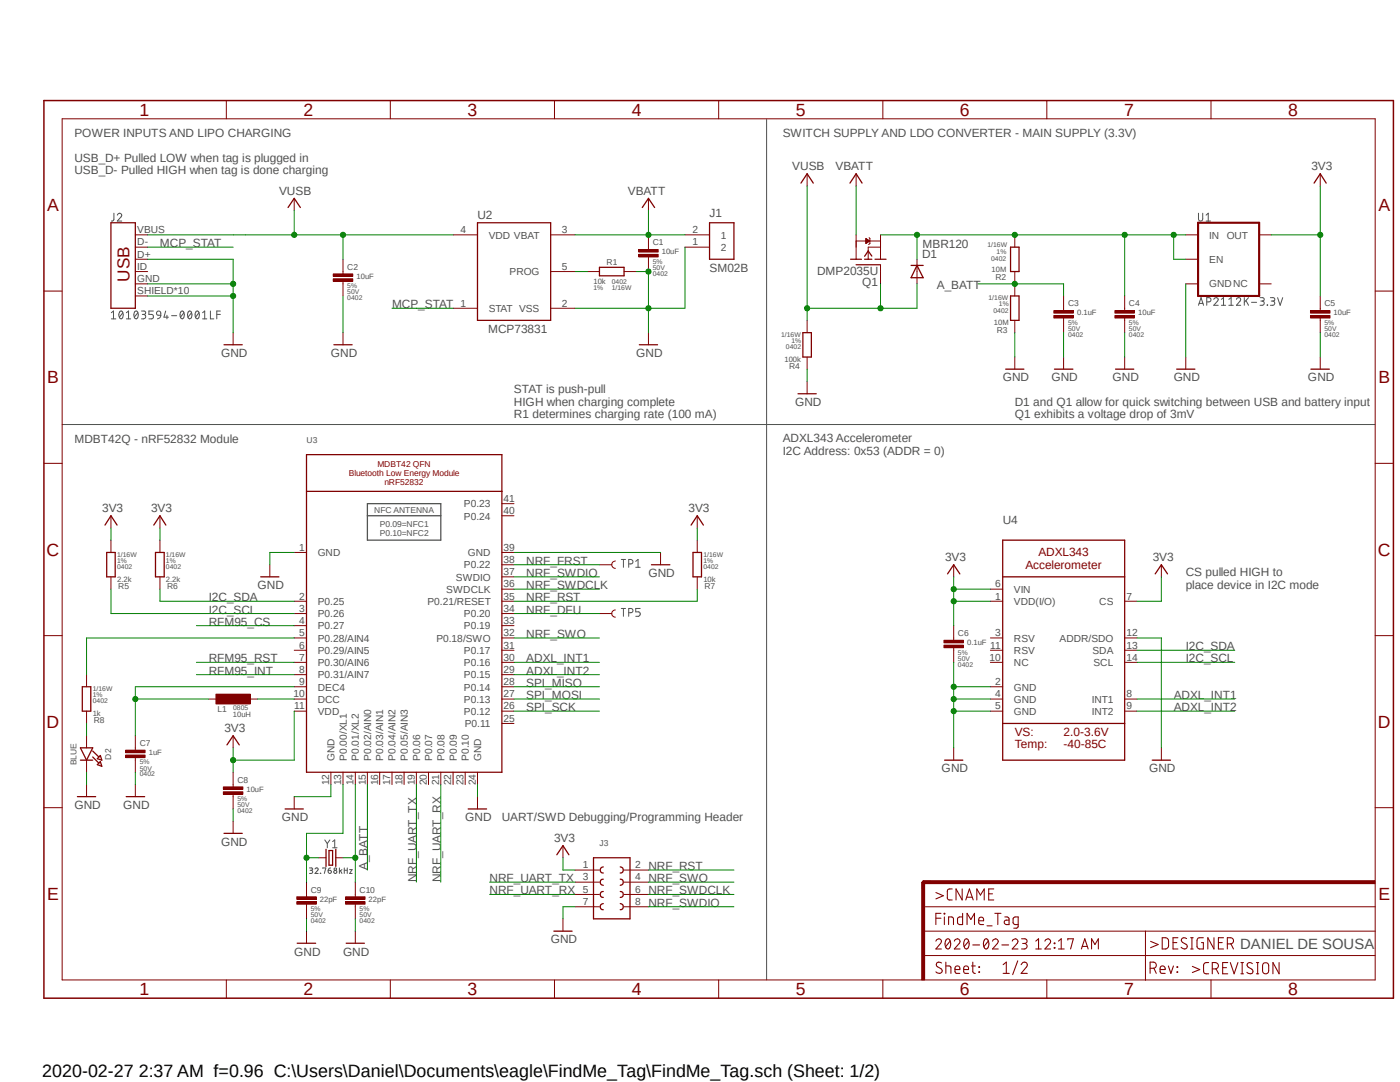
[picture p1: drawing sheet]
<svg xmlns="http://www.w3.org/2000/svg" width="279mm" height="216mm" viewBox="0 0 279 216" stroke-linecap="round" stroke-linejoin="round" font-family="sans-serif">
<path d="M8.4 19.8l270 179.8M278.4 19.8l-270 179.8" fill="none" stroke="#fff" stroke-width=".2"/>
<g fill="none" stroke="#505050" stroke-width=".2">
<path d="M153 23.8v171.7M22.7 42.5v1.3a.38 .38 0 0 1-.5 .3M23.4 42.9a.43 .43 0 0 1 .6-.3 .43 .43 0 0 1 .2 .7l-.8 .8h.9M239.2 42.5v1.2a.42 .42 0 0 0 .4 .4 .42 .42 0 0 0 .4-.4v-1.2M240.7 42.9l.4-.4v1.6M240.7 44.1h.9M242.2 59.7a.43 .43 0 0 1 .6-.3 .43 .43 0 0 1 .2 .7l-.8 .8h.9M243.8 59.7l.4-.3v1.5M245.2 59.7l.5-.3v1.5M246.8 59.7a.42 .42 0 0 1 .6-.3 .42 .42 0 0 1 .1 .7l-.7 .8h.8M248.3 59.4v1.5M248.7 60l.5 .9"/>
<path d="M249.2 59.4l-.9 .9M251.5 59.4h.5a.34 .34 0 0 1 .3 .3 .34 .34 0 0 1-.3 .4h-.4M253.5 59.4h.6a.34 .34 0 0 1 .3 .3 .34 .34 0 0 1-.3 .4h-.4M255 59.4l.5 1.5 .5-1.5M22.2 62.4l.4-.3v1.5M22.2 63.6h.9M24 62.1h.2a.94 .94 0 0 1 0 1.5 .98 .98 0 0 1-.2-1.5zM24.5 62.4l-.7 .9M25.2 63.6h.9M25.2 62.4l.5-.3v1.5M27 62.1h.2a.94 .94 0 0 1 0 1.5 .98 .98 0 0 1-.2-1.5zM27.5 62.4l-.7 .9"/>
<path d="M28.2 62.1h.5a.34 .34 0 0 1 .4 .3 .34 .34 0 0 1-.4 .3h-.3M28.7 62.7l.3 .2v.5l-.3 .2h-.5M30.6 62.1h-.9v.6h.5a.45 .45 0 0 1 .4 .5 .45 .45 0 0 1-.4 .4h-.5M31.3 62.3a.43 .43 0 0 1 .5-.2 .43 .43 0 0 1 .3 .4v.4h-.7l-.2-.3zM32.1 62.9a.73 .73 0 0 1-.7 .7M33.1 62.1l-.4 1.2h.9M33.3 62.9v.7M34.2 63h1.1M36.2 62.1h.2a.94 .94 0 0 1 0 1.5 .95 .95 0 0 1-.2-1.5zM36.7 62.4l-.7 .9M37.7 62.1h.1a.89 .89 0 0 1 0 1.5 1.02 1.02 0 0 1-.1-1.5zM38.2 62.4l-.7 .9"/>
<path d="M39.2 62.1h.2a.94 .94 0 0 1 0 1.5 .98 .98 0 0 1-.2-1.5zM39.7 62.4l-.7 .9M40.4 63.6h.9M40.4 62.4l.5-.3v1.5M42 62.1v1.5h.7M43.3 62.7h.7M44 62.1h-.7v1.5M239.2 60.9l.5-1.5 .5 1.5M239.3 60.5h.8M240.8 60.2h.5a.42 .42 0 0 0 .4-.4 .42 .42 0 0 0-.4-.4h-.5v1.5M243.8 60.9h.8M245.2 60.9h.9"/>
<path d="M249.8 60.3h1M251.9 60.1a.42 .42 0 0 1 .4 .4 .42 .42 0 0 1-.4 .4h-.4M252.9 60.8l.1 .1zM254 60.1a.42 .42 0 0 1 .4 .4 .42 .42 0 0 1-.4 .4h-.5M12.4 84.7h262M124 111.6h.8M124.4 111.6v1.6M125.5 112.5h.4a.45 .45 0 0 0 .4-.4 .45 .45 0 0 0-.4-.5h-.4v1.6M126.9 112l.4-.4v1.6M126.9 113.2h.9M124 121.4h.8M124.4 121.4v1.6"/>
<path d="M125.5 122.3h.4a.42 .42 0 0 0 .4-.5 .42 .42 0 0 0-.4-.4h-.4v1.6M127.8 121.4h-.9v.7h.5a.46 .46 0 0 1 .4 .4 .46 .46 0 0 1-.4 .5h-.5M61.8 173.2h.5l.1 .2-.1 .2-.4 .1M62.1 173.7l.3 .2v.2l-.1 .1-.5 .1M62.9 173.4a.32 .32 0 0 1 .4-.3 .32 .32 0 0 1 .1 .6l-.5 .6h.6M63.9 174.3h.1M64.4 173.3l.6-.1-.3 1.1M64.8 167.6l.5 .7M65.3 168.3v.9M65.5 173.7h.5l.1 .5-.2 .1-.3-.1zM65.8 167.6l-.5 .7M66 173.2h-.3l-.2 .5"/>
<path d="M66.4 167.9l.4-.3v1.6M66.4 169.2h.9M67.7 173.2v1.1M67.9 173.7l.3 .6M68.2 173.5l-.5 .4M68.7 173.7h.6M68.7 173.2v1.1M69.3 173.2v1.1M69.8 173.5h.5l-.5 .8h.5"/>
<circle cx="66.9" cy="174" r=".31"/>
<circle cx="66.9" cy="173.4" r=".25"/>
</g>
<path d="M73.3 100.5h14.7v7.3h-14.7zM73.3 102.9h14.7" fill="none" stroke="#505050" stroke-width=".25"/>
<path d="M57.5 41.4l1.2-1.8 1.2 1.8M141.6 44.4h4.9v7.3h-4.9zM44.7 68.8h3.6" fill="none" stroke="#800000" stroke-width=".25"/>
<path d="M58.7 39.6v2.4M68.5 54.2v.5M68.5 56.1v.5M136.7 46.9h4.9M136.7 49.3h4.9M46.5 66.4v2.4" fill="none" stroke="#800000" stroke-width=".2"/>
<path d="M66.5 55.6h3.9v.5h-3.9z" fill-rule="evenodd" fill="#800000"/>
<path d="M66.5 55.6h3.9v.5h-3.9z" fill="none" stroke="#800000" stroke-width=".2"/>
<path d="M66.5 54.7h3.9v.5h-3.9z" fill-rule="evenodd" fill="#800000"/>
<path d="M66.5 54.7h3.9v.5h-3.9zM68.5 51.7v2.5M68.5 56.6v2.5M129.4 49.3v.5M129.4 51.3v.4" fill="none" stroke="#800000" stroke-width=".2"/>
<path d="M127.5 50.8h3.9v.5h-3.9z" fill-rule="evenodd" fill="#800000"/>
<path d="M127.5 50.8h3.9v.5h-3.9z" fill="none" stroke="#800000" stroke-width=".2"/>
<path d="M127.5 49.8h3.9v.5h-3.9z" fill-rule="evenodd" fill="#800000"/>
<path d="M129.4 39.6v2.4M161.1 34.7v2.4M170.9 34.7v2.4M263.5 34.7v2.4M127.5 49.8h3.9v.5h-3.9zM129.4 46.9v2.4M129.4 51.7v2.5M68.5 66.4v2.4M129.4 66.4v2.4M202.5 71.2v2.5" fill="none" stroke="#800000" stroke-width=".2"/>
<path d="M159.9 36.5l1.2-1.8 1.2 1.8M169.6 36.5l1.3-1.8 1.1 1.8M262.3 36.5l1.2-1.8 1.2 1.8M128.2 41.4l1.2-1.8 1.2 1.8M66.6 68.8h3.7M127.6 68.8h3.6M200.7 73.7h3.6" fill="none" stroke="#800000" stroke-width=".25"/>
<path d="M183.9 176.1h.6v19.4h-.6z" fill-rule="evenodd" fill="#800000"/>
<path d="M183.9 176.1h.6v19.4h-.6z" fill="none" stroke="#800000" stroke-width=".2"/>
<path d="M184.2 175.7h90.2v.6h-90.2z" fill-rule="evenodd" fill="#800000"/>
<g fill="none" stroke="#800000" stroke-width=".2">
<path d="M12.4 23.7h262v171.8h-262zM45.2 20.1v3.6M77.9 20.1v3.6M110.7 20.1v3.6M143.4 20.1v3.6M176.2 20.1v3.6M208.9 20.1v3.6M241.7 20.1v3.6M8.8 58.1h3.6M236.6 46.9h2.5M236.6 56.6h2.5M236.6 51.7h2.5"/>
<path d="M251.3 46.9h2.4M251.3 56.6h2.4M274.4 58.1h3.7M212.3 61.5v.5M212.3 63.5v.4M8.8 92.5h3.6M274.4 92.5h3.7M8.8 126.8h3.6M274.4 126.8h3.7M8.8 161.2h3.6M184.2 175.7h90.2v.6h-90.2zM274.4 161.2h3.7"/>
<path d="M45.2 195.5v3.7M77.9 195.5v3.7M110.7 195.5v3.7M143.4 195.5v3.7M176.2 195.5v3.7M184.2 190.7h90.2M184.2 185.8h90.2M184.2 180.9h90.2M208.9 195.5v3.7M228.6 185.8v9.8M241.7 195.5v3.7"/>
</g>
<path d="M185.5 176h-1.3v1.2" fill="none" stroke="#800000" stroke-width=".59"/>
<g fill="none" stroke="#800000" stroke-width=".21">
<path d="M186.8 178.1l1.5 .6-1.5 .7M190 177.4h-.7l-.2 .4v1.5l.3 .3h.6M192 177.4v2.2l-1.2-2.2v2.2M192.7 179.6l.8-2.2 .7 2.2M192.9 179h1.1M194.9 179.6v-2.2l.8 1.2 .7-1.2v2.2M197.3 178.4h.8M198.3 177.4h-1v2.2h1M186.8 187.8a.55 .55 0 0 1 .8-.4 .55 .55 0 0 1 .1 .9l-.9 1.1h1.1M186.8 183.2h1M187.8 182.2h-1v2.3M187.9 192.2a.6 .6 0 0 0-.7-.2 .6 .6 0 0 0-.3 .7 1.64 1.64 0 0 1 1.1 1l-.1 .4a.75 .75 0 0 1-1.1-.2"/>
<path d="M188.4 182.2l.2 .2zM188.5 183v1.5M188.8 192.7h.6l.3 .2 .1 1.3M188.8 192v2.2M188.8 187.5l.4-.2a1.21 1.21 0 0 1 0 2.1l-.2-.1a1.39 1.39 0 0 1-.2-1.8zM189.3 184.5v-1.5h.6l.3 .2 .1 1.3M189.6 187.8l-.9 1.1M190.5 187.8a.56 .56 0 0 1 .8-.4 .56 .56 0 0 1 .1 .9l-.9 1.1h1.1M190.6 193.5h1a.51 .51 0 0 0-.4-.7 .51 .51 0 0 0-.6 .4v.6l.2 .4h.8M192.1 182.2v2.3h-.6l-.4-.2v-1.1l.4-.2h.6M192.3 193.5h1a.51 .51 0 0 0-.3-.7 .51 .51 0 0 0-.7 .4v.6l.2 .4h.8M192.6 187.5l.3-.2a1.21 1.21 0 0 1 0 2.1 1.29 1.29 0 0 1-.3-1.9z"/>
<path d="M193 184.5v-2.3l.8 1.3 .7-1.3v2.3M193.3 187.8l-.9 1.1M193.9 192.7h.7M194.1 192v1.8l.3 .4h.2M194.1 188.6h1.4M195.3 183.7h1a.51 .51 0 0 0-.3-.7 .51 .51 0 0 0-.7 .5l.1 .8 .3 .2h.6M195.4 192.9l.1 .1zM195.4 193.9l.1 .1zM196.5 187.5l.3-.2a1.21 1.21 0 0 1 0 2.1 1.29 1.29 0 0 1-.3-1.9zM197 184.7h1M197.2 187.8l-.9 1.1M198.1 187.8a.56 .56 0 0 1 .8-.4 .56 .56 0 0 1 .2 .9l-1 1.1h1.1"/>
<path d="M198.5 182.2h1.3M199.1 182.2v2.3M199.9 188.6h1.4M200.2 192.5l.6-.5v2.2M200.2 194.2h1.2M200.5 183h.7l.2 .3v1.2h-.6a.45 .45 0 0 1-.4-.5 .45 .45 0 0 1 .4-.4h.6M202 187.8a.56 .56 0 0 1 .8-.4 .56 .56 0 0 1 .2 .9l-1 1.1h1.2M203.1 191.7l-1 2.8M203.2 184.5h-.6l-.4-.2v-1.1l.4-.2h.6v1.8l-.2 .4h-.7M203.8 192.5a.61 .61 0 0 1 .8-.5 .61 .61 0 0 1 .3 1l-1.1 1.2h1.2M203.9 187.3h.7a.47 .47 0 0 1 .4 .5 .47 .47 0 0 1-.4 .5h-.5M204.4 188.3a.55 .55 0 0 1 .6 .5 .55 .55 0 0 1-.6 .6h-.5"/>
<path d="M206.7 189.4h1.1M206.7 187.8l.6-.5v2.1M208.5 187.8a.56 .56 0 0 1 .8-.4 .56 .56 0 0 1 .2 .9l-1 1.1h1.2M210.4 188.2l.1 .1zM210.4 189.1l.1 .1zM211.2 189.4h1.2M211.2 187.8l.6-.5v2.1M213.1 187.6v-.3h1.1l-.5 2.1M215.8 189.4l.7-2.1 .7 2.1M216 188.8h1M217.8 189.4v-2.1l.7 1.2 .7-1.2v2.1M229.5 193.2h.7a.61 .61 0 0 0 .6-.6 .61 .61 0 0 0-.6-.6h-.7v2.2"/>
<path d="M229.6 187.8l1.5 .7-1.5 .6M230.3 193.2l.5 1M231.5 193.5h1a.53 .53 0 0 0-.3-.7 .53 .53 0 0 0-.7 .4v.6l.2 .4h.8M231.9 187.1h.7a.65 .65 0 0 1 .6 .6v1.3l-.4 .3-.9 .1zM233.2 192.7l.5 1.5 .5-1.5M234.1 188.1h.8M234.9 193.9l.1 .1zM234.9 192.9l.1 .1zM235.1 187.1h-1v2.3h1M236.8 187.3a.57 .57 0 0 0-.7-.2 .57 .57 0 0 0-.3 .8l.9 .5a.55 .55 0 0 1 .1 .9 .55 .55 0 0 1-.9-.1l-.2-.2M237.6 189.4h.5M237.6 187.1h.5"/>
<path d="M237.9 187.1v2.3M238 192.8l1.4 .7-1.4 .6M240.2 187.1l-1.1 .1-.1 .2-.1 1.4 .3 .5 1 .1v-1.3h-.4M241.2 192.1h-.5l-.4 .2-.1 1.5a.45 .45 0 0 0 .5 .5h.5M241.9 193.3h.7a.64 .64 0 0 0 .6-.6 .64 .64 0 0 0-.6-.6h-.7v2.2M242.3 187.1v2.3l-1.3-2.3v2.3M242.7 193.3l.5 1M243.2 188.1h.7M244 193.1h.8M244.2 187.1h-1v2.3h1M244.9 188.3h.6a.62 .62 0 0 0 .7-.6 .62 .62 0 0 0-.7-.6h-.6v2.3M245 192.1h-1v2.2h1"/>
<path d="M245.5 192.1l.8 2.2 .8-2.2M245.7 188.3l.5 1.1M247.6 194.3h.6M247.6 192.1h.6M247.9 192.1v2.2M249.9 192.3a.56 .56 0 0 0-.7-.2 .56 .56 0 0 0-.2 .7l.8 .6a.56 .56 0 0 1 .1 .8 .56 .56 0 0 1-.9 0l-.2-.2M250.7 194.3h.5M250.7 192.1h.5M251 192.1v2.2M252.2 192.2a.65 .65 0 0 1 1 .5v1a.62 .62 0 0 1-.6 .6 .62 .62 0 0 1-.6-.6v-1zM255.3 192.1v2.2l-1.3-2.2v2.2"/>
</g>
<path d="M8.8 20.1h269.3v179.1h-269.3z" fill="none" stroke="#800000" stroke-width=".3"/>
<path d="M239.1 44.4h12.2v14.7h-12.2z" fill="none" stroke="#800000" stroke-width=".42"/>
<path d="M210.3 62.9h3.9v.6h-3.9z" fill-rule="evenodd" fill="#800000"/>
<path d="M210.3 62.9h3.9v.6h-3.9z" fill="none" stroke="#800000" stroke-width=".2"/>
<path d="M210.3 62h3.9v.5h-3.9z" fill-rule="evenodd" fill="#800000"/>
<path d="M212.3 59.1v2.4M210.3 62h3.9v.5h-3.9zM212.3 63.9v2.5M263.5 61.5v.5M263.5 63.5v.4" fill="none" stroke="#800000" stroke-width=".2"/>
<path d="M261.5 62.9h3.9v.6h-3.9z" fill-rule="evenodd" fill="#800000"/>
<path d="M261.5 62.9h3.9v.6h-3.9z" fill="none" stroke="#800000" stroke-width=".2"/>
<path d="M261.5 62h3.9v.5h-3.9z" fill-rule="evenodd" fill="#800000"/>
<g fill="none" stroke="#800000" stroke-width=".2">
<path d="M27 49.3h2.5M27 54.2h2.5M27 46.9h2.5M27 51.7h2.5M27 56.6h2.5M27 59.1h2.5M90.4 46.9h4.9M109.9 54.2h4.9M109.9 46.9h4.9M117.2 54.2h2.4M124.5 54.2h2.5M170.9 48.1h4.8"/>
<path d="M170.9 46.9v4.8M172.8 47.6l.7 .5-.7 .5zM172.8 48.5h.1M172.8 48.4h.3M172.8 48.3h.4M172.8 48.3h.5M172.8 48.2h.6M172.8 48h.6M172.8 47.9h.5M172.8 47.8h.4M172.8 47.8h.3M172.8 47.7h.1"/>
<path d="M173.4 47.4l.2 .2v1l-.2 .2M175.7 46.9v4.8M175.7 52.9v3.7M175.7 49.3h-2.4v2.4M183 51.7v4.9M202.5 46.9v2.4M202.5 54.2v4.9M263.5 59.1v2.4M90.4 61.5h4.9M109.9 61.5h4.9M161.1 63.9v2.5M161.1 71.2v2.5"/>
<path d="M161.1 76.1v2.5M202.5 63.9v2.5M212.3 71.2v2.5M224.5 71.2v2.5M236.6 71.2v2.5M261.5 62h3.9v.5h-3.9zM263.5 63.9v2.5M263.5 71.2v2.5M53.8 112.7v2.4M58.7 120h2.5M58.7 110.2h2.5M100.2 120h2.4"/>
<path d="M100.2 117.6h2.4M100.2 112.7h2.4M100.2 110.2h2.4M100.2 100.5h2.4M100.2 102.9h2.4M100.2 115.1h2.4M119.6 112.7h2.5M122.8 111.9a.74 .74 0 0 0-.7 .8 .74 .74 0 0 0 .7 .7M131.8 110.2v2.5M197.7 120h2.4M197.7 117.6h2.4M224.5 120h2.4"/>
<path d="M58.7 127.3h2.5M58.7 137h2.5M58.7 139.5h2.5M58.7 132.2h2.5M58.7 129.8h2.5M58.7 134.6h2.5M58.7 124.8h2.5M58.7 122.4h2.5M100.2 127.3h2.4M100.2 137h2.4M100.2 139.5h2.4M100.2 132.2h2.4"/>
<path d="M100.2 129.8h2.4M100.2 134.6h2.4M100.2 124.8h2.4M100.2 122.4h2.4M197.7 127.3h2.4M197.7 137h2.4M197.7 139.5h2.4M197.7 132.2h2.4M197.7 129.8h2.4M224.5 127.3h2.4M224.5 139.5h2.4M224.5 132.2h2.4"/>
<path d="M224.5 129.8h2.4M58.7 141.9h2.5M58.7 159v2.4M66 154.1v2.4M68.5 154.1v2.4M70.9 154.1v2.4M73.3 154.1v2.4M75.8 154.1v2.4M78.2 154.1v2.4M80.6 154.1v2.4M83.1 154.1v2.4M85.5 154.1v2.4"/>
<path d="M88 154.1v2.4M90.4 154.1v2.4M92.8 154.1v2.4M95.3 154.1v2.4M95.3 159v2.4M100.2 141.9h2.4M100.2 144.4h2.4M197.7 141.9h2.4M224.5 141.9h2.4M61.2 178.5v.5M63.6 171.2h1.5M67 171.2h1.5"/>
<path d="M61.2 180.4v.5"/>
</g>
<g fill="none" stroke="#800000" stroke-width=".25">
<path d="M22.1 44.4h4.9v17.1h-4.9zM95.3 44.4h14.6v19.5h-14.6zM119.6 53.3h4.9v1.7h-4.9zM169.8 51.7h2.1M170.9 52.8h4.8M172.6 51.7h1.4M174 51.1l-.7-1-.7 1M174.6 51.7h2.2M181.8 53h2.4M183 53l1.2 2.4h-2.4zM201.7 49.3h1.7v4.9h-1.7zM201.7 59.1h1.7v4.8h-1.7z"/>
<path d="M159.3 78.6h3.6M160.2 66.4h1.7v4.8h-1.7zM210.4 73.7h3.7M222.6 73.7h3.7M234.8 73.7h3.7M261.6 73.7h3.7M61.2 98h39M61.2 90.7h39v63.4h-39zM52 115.1h3.7M130 112.7h3.7M200.1 115.1h24.4M200.1 107.8h24.4v43.9h-24.4z"/>
<path d="M200.1 144.4h24.4M56.9 161.4h3.6M65.1 169.5v3.4M65.7 169.7h.7v2.9h-.7zM67 169.5v3.4M93.4 161.4h3.7"/>
</g>
<path d="M59.2 179.9h3.9v.5h-3.9z" fill-rule="evenodd" fill="#800000"/>
<path d="M59.2 179.9h3.9v.5h-3.9z" fill="none" stroke="#800000" stroke-width=".2"/>
<path d="M59.2 178.9h3.9v.6h-3.9z" fill-rule="evenodd" fill="#800000"/>
<path d="M59.2 178.9h3.9v.6h-3.9zM61.2 176v2.5M70.9 178.5v.5M61.2 180.9v2.4M70.9 180.4v.5" fill="none" stroke="#800000" stroke-width=".2"/>
<path d="M69 179.9h3.9v.5h-3.9z" fill-rule="evenodd" fill="#800000"/>
<path d="M69 179.9h3.9v.5h-3.9z" fill="none" stroke="#800000" stroke-width=".2"/>
<path d="M69 178.9h3.9v.6h-3.9z" fill-rule="evenodd" fill="#800000"/>
<path d="M69 178.9h3.9v.6h-3.9zM70.9 176v2.5M61.2 185.8v2.4M70.9 180.9v2.4M70.9 185.8v2.4" fill="none" stroke="#800000" stroke-width=".2"/>
<path d="M59.3 188.2h3.7M69.1 188.2h3.6" fill="none" stroke="#800000" stroke-width=".25"/>
<path d="M43.1 138.5h6.9v2h-6.9z" fill-rule="evenodd" fill="#800000"/>
<path d="M139.1 102.9v2.5M139.1 107.8v2.4M139.1 115.1v2.5M41.7 139.5h2.4M43.1 138.5h6.9v2h-6.9zM49 139.5h2.4M27 156.5v2.5M46.5 146.8v2.4M46.5 156.5v.5M46.5 158.5v.5" fill="none" stroke="#800000" stroke-width=".2"/>
<path d="M137.9 104.8l1.2-1.9 1.3 1.9M138.3 110.2h1.7v4.9h-1.7zM25.2 159h3.7M45.3 148.6l1.2-1.8 1.3 1.8" fill="none" stroke="#800000" stroke-width=".25"/>
<path d="M44.6 158h3.9v.5h-3.9z" fill-rule="evenodd" fill="#800000"/>
<path d="M44.6 158h3.9v.5h-3.9z" fill="none" stroke="#800000" stroke-width=".2"/>
<path d="M44.6 157h3.9v.5h-3.9z" fill-rule="evenodd" fill="#800000"/>
<g fill="none" stroke="#800000" stroke-width=".2">
<path d="M22.1 102.9v2.5M22.1 107.8v2.4M22.1 115.1v2.5M31.9 102.9v2.5M31.9 107.8v2.4M31.9 115.1v2.5M190.3 112.7v2.4M17.3 134.6v2.4M119.6 122.4h2.5M122.8 121.7a.72 .72 0 0 0-.7 .7 .72 .72 0 0 0 .7 .7M190.3 127.3v.5M190.3 129.2v.6"/>
<path d="M17.3 141.9v2.5M17.3 146.8v2.4M17.3 151.7v2.4M17.3 156.5v2.5M44.6 157h3.9v.5h-3.9zM46.5 154.1v2.4M46.5 159v2.4M46.5 163.9v2.4"/>
</g>
<g fill="none" stroke="#800000" stroke-width=".25">
<path d="M21 104.8l1.1-1.9 1.3 1.9M21.3 110.2h1.7v4.9h-1.7zM30.7 104.8l1.2-1.9 1.2 1.9M31 110.2h1.8v4.9h-1.8zM189.1 114.5l1.2-1.8 1.3 1.8M16.4 137h1.7v4.9h-1.7zM15.5 159h3.6M16 149.2h2.5l-1.2 2.5zM16 151.7h2.5M18.5 151l1.2 1.3M18.5 149.9l1.2 1.1M19.4 152.6l.6-.6 .3 .9z"/>
<path d="M20 150.7l.3 1-.9-.3zM44.7 166.3h3.6"/>
</g>
<path d="M188.4 128.7h3.9v.5h-3.9z" fill-rule="evenodd" fill="#800000"/>
<path d="M188.4 128.7h3.9v.5h-3.9z" fill="none" stroke="#800000" stroke-width=".2"/>
<path d="M188.4 127.8h3.9v.5h-3.9z" fill-rule="evenodd" fill="#800000"/>
<path d="M224.5 61.5v.5M224.5 63.5v.4M231.8 112.7v2.4M188.4 127.8h3.9v.5h-3.9zM190.3 124.8v2.5M190.3 129.8v2.4M190.3 149.2v2.5M231.8 149.2v2.5" fill="none" stroke="#800000" stroke-width=".2"/>
<path d="M230.5 114.5l1.3-1.8 1.2 1.8M188.5 151.7h3.7M230 151.7h3.6" fill="none" stroke="#800000" stroke-width=".25"/>
<path d="M222.5 62.9h3.9v.6h-3.9z" fill-rule="evenodd" fill="#800000"/>
<path d="M222.5 62.9h3.9v.6h-3.9z" fill="none" stroke="#800000" stroke-width=".2"/>
<path d="M222.5 62h3.9v.5h-3.9z" fill-rule="evenodd" fill="#800000"/>
<path d="M224.5 59.1v2.4M222.5 62h3.9v.5h-3.9zM224.5 63.9v2.5M27 149.2v.5M27 151.2v.5" fill="none" stroke="#800000" stroke-width=".2"/>
<path d="M25.1 150.7h3.9v.5h-3.9z" fill-rule="evenodd" fill="#800000"/>
<path d="M25.1 150.7h3.9v.5h-3.9z" fill="none" stroke="#800000" stroke-width=".2"/>
<path d="M25.1 149.7h3.9v.5h-3.9z" fill-rule="evenodd" fill="#800000"/>
<g fill="none" stroke="#800000" stroke-width=".2">
<path d="M25.1 149.7h3.9v.5h-3.9zM27 146.8v2.4M27 151.7v2.4M112.4 168.7v2.5M114.8 173.6h4.8M114.8 176h4.8M114.8 178.5h4.8M124.5 173.6h4.9M124.5 176h4.9M124.5 178.5h4.9M112.4 183.3v2.5M114.8 180.9h4.8"/>
<path d="M124.5 180.9h4.9"/>
</g>
<path d="M111.1 170.6l1.3-1.9 1.1 1.9M118.4 171.2h7.3v12.1h-7.3zM120.4 177.9a.59 .59 0 0 0-.6 .6 .59 .59 0 0 0 .6 .6M120.4 173a.61 .61 0 0 0-.6 .6 .61 .61 0 0 0 .6 .6M120.4 175.4a.61 .61 0 0 0-.6 .6 .61 .61 0 0 0 .6 .7M123.8 173a.61 .61 0 0 1 .6 .6 .61 .61 0 0 1-.6 .6M123.8 175.4a.61 .61 0 0 1 .6 .6 .61 .61 0 0 1-.6 .7M123.8 177.9a.59 .59 0 0 1 .6 .6 .59 .59 0 0 1-.6 .6M110.5 185.8h3.7M120.4 180.3a.61 .61 0 0 0-.6 .6 .61 .61 0 0 0 .6 .6M123.8 180.3a.61 .61 0 0 1 .6 .6 .61 .61 0 0 1-.6 .6" fill="none" stroke="#800000" stroke-width=".25"/>
<path d="M68.5 59.1v7.3M129.4 54.2v7.3M136.7 49.3v12.2h-21.9" fill="none" stroke="#008000" stroke-width=".2"/>
<circle cx="129.4" cy="61.5" r=".51" fill="#008000"/>
<g fill="none" stroke="#008000" stroke-width=".2">
<path d="M127 54.2h2.4"/>
<circle cx="129.4" cy="61.5" r=".51"/>
</g>
<circle cx="129.4" cy="54.2" r=".51" fill="#008000"/>
<g fill="none" stroke="#008000" stroke-width=".2">
<path d="M29.5 56.6h17v9.8M29.5 59.1h17M129.4 61.5v4.9"/>
<circle cx="129.4" cy="54.2" r=".51"/>
</g>
<circle cx="46.5" cy="59.1" r=".51" fill="#008000"/>
<g fill="none" stroke="#008000" stroke-width=".2">
<path d="M29.5 51.7h17v4.9"/>
<circle cx="46.5" cy="59.1" r=".51"/>
</g>
<circle cx="46.5" cy="56.6" r=".51" fill="#008000"/>
<g fill="none" stroke="#008000" stroke-width=".2">
<path d="M236.6 56.6v14.6M161.1 73.7v2.4M202.5 66.4v4.8M212.3 66.4v4.8M224.5 66.4v4.8M263.5 66.4v4.8M58.7 110.2h-4.9v2.5M102.6 110.2h29.2M190.3 132.2v9.7M190.3 137h7.4M190.3 139.5h7.4M17.3 154.1v2.4"/>
<path d="M27 154.1v2.4M66 156.5v2.5h-7.3M95.3 156.5v2.5M46.5 161.4v2.5M61.2 183.3v2.5M70.9 183.3v2.5"/>
<circle cx="46.5" cy="56.6" r=".51"/>
</g>
<circle cx="190.3" cy="137" r=".51" fill="#008000"/>
<g fill="none" stroke="#008000" stroke-width=".2">
<path d="M190.3 141.9h7.4"/>
<circle cx="190.3" cy="137" r=".51"/>
</g>
<circle cx="190.3" cy="139.5" r=".51" fill="#008000"/>
<g fill="none" stroke="#008000" stroke-width=".2">
<path d="M190.3 141.9v7.3"/>
<circle cx="190.3" cy="139.5" r=".51"/>
</g>
<circle cx="190.3" cy="141.9" r=".51" fill="#008000"/>
<g fill="none" stroke="#008000" stroke-width=".2">
<path d="M46.5 46.9h43.9M58.7 42v4.9M226.9 127.3h4.9v21.9M114.8 180.9h-2.4v2.4"/>
<circle cx="190.3" cy="141.9" r=".51"/>
</g>
<circle cx="58.7" cy="46.9" r=".51" fill="#008000"/>
<g fill="none" stroke="#008000" stroke-width=".2">
<path d="M68.5 46.9v4.8"/>
<circle cx="58.7" cy="46.9" r=".51"/>
</g>
<circle cx="68.4" cy="46.9" r=".51" fill="#008000"/>
<g fill="none" stroke="#008000" stroke-width=".2">
<path d="M161.1 37.1v26.8M29.5 46.9h17M175.7 56.6v4.9M183 56.6v4.9h-21.9"/>
<circle cx="68.4" cy="46.9" r=".51"/>
</g>
<circle cx="175.7" cy="61.5" r=".51" fill="#008000"/>
<circle cx="175.7" cy="61.5" r=".51" fill="none" stroke="#008000" stroke-width=".2"/>
<circle cx="161.1" cy="61.5" r=".51" fill="#008000"/>
<g fill="none" stroke="#008000" stroke-width=".2">
<path d="M114.8 54.2h2.4M114.8 46.9h21.9"/>
<circle cx="161.1" cy="61.5" r=".51"/>
</g>
<circle cx="129.4" cy="46.9" r=".51" fill="#008000"/>
<g fill="none" stroke="#008000" stroke-width=".2">
<path d="M170.9 37.1v9.8M129.4 42v4.9M175.7 46.9h60.9M183 46.9v4.8M234.2 51.7h2.4"/>
<circle cx="129.4" cy="46.9" r=".51"/>
</g>
<circle cx="183" cy="46.9" r=".51" fill="#008000"/>
<g fill="none" stroke="#008000" stroke-width=".2">
<path d="M224.5 46.9v12.2"/>
<circle cx="183" cy="46.9" r=".51"/>
</g>
<circle cx="224.4" cy="46.9" r=".51" fill="#008000"/>
<circle cx="224.4" cy="46.9" r=".51" fill="none" stroke="#008000" stroke-width=".2"/>
<circle cx="202.5" cy="46.9" r=".51" fill="#008000"/>
<g fill="none" stroke="#008000" stroke-width=".2">
<path d="M234.2 46.9v4.8"/>
<circle cx="202.5" cy="46.9" r=".51"/>
</g>
<circle cx="234.2" cy="46.9" r=".51" fill="#008000"/>
<g fill="none" stroke="#008000" stroke-width=".2">
<path d="M29.5 49.3h17M78.2 61.5h12.2M102.6 112.7h17M102.6 115.1h17M102.6 117.6h17M139.1 117.6v2.4h-36.5M139.1 105.4v2.4M46.5 149.2v4.9M58.7 141.9v9.8h-12.2M129.4 178.5h17.1M129.4 173.6h17.1M129.4 180.9h17.1"/>
<circle cx="234.2" cy="46.9" r=".51"/>
</g>
<circle cx="46.5" cy="151.7" r=".51" fill="#008000"/>
<g fill="none" stroke="#008000" stroke-width=".2">
<path d="M22.1 105.4v2.4M31.9 105.4v2.4M190.3 115.1v4.9h7.4M190.3 117.6h7.4"/>
<circle cx="46.5" cy="151.7" r=".51"/>
</g>
<circle cx="190.3" cy="117.6" r=".51" fill="#008000"/>
<g fill="none" stroke="#008000" stroke-width=".2">
<path d="M190.3 120v4.8"/>
<circle cx="190.3" cy="117.6" r=".51"/>
</g>
<circle cx="190.3" cy="120" r=".51" fill="#008000"/>
<g fill="none" stroke="#008000" stroke-width=".2">
<path d="M263.5 37.1v22M253.7 46.9h9.8M231.8 115.1v4.9h-4.9M112.4 171.2v2.4h2.4"/>
<circle cx="190.3" cy="120" r=".51"/>
</g>
<circle cx="263.5" cy="46.9" r=".51" fill="#008000"/>
<g fill="none" stroke="#008000" stroke-width=".2">
<path d="M195.2 56.6h17.1v2.5M73.3 156.5v17.1"/>
<circle cx="263.5" cy="46.9" r=".51"/>
</g>
<circle cx="202.5" cy="56.6" r=".51" fill="#008000"/>
<g fill="none" stroke="#008000" stroke-width=".2">
<path d="M61.2 166.3v9.7M61.2 171.2h2.4"/>
<circle cx="202.5" cy="56.6" r=".51"/>
</g>
<circle cx="61.2" cy="171.2" r=".51" fill="#008000"/>
<g fill="none" stroke="#008000" stroke-width=".2">
<path d="M68.5 156.5v9.8h-7.3M68.5 171.2h2.4v4.8"/>
<circle cx="61.2" cy="171.2" r=".51"/>
</g>
<circle cx="70.9" cy="171.2" r=".51" fill="#008000"/>
<g fill="none" stroke="#008000" stroke-width=".2">
<path d="M27 139.5h14.7M51.4 139.5h7.3M58.7 137h-31.7v9.8M70.9 156.5v14.7"/>
<circle cx="70.9" cy="171.2" r=".51"/>
</g>
<circle cx="27" cy="139.5" r=".51" fill="#008000"/>
<g fill="none" stroke="#008000" stroke-width=".2">
<path d="M22.1 117.6v4.8h36.6M31.9 117.6v2.4h26.8M39.2 124.8h19.5M39.2 132.2h19.5M39.2 134.6h19.5M58.7 127.3h-41.4v7.3M102.6 127.3h17M102.6 139.5h17M102.6 137h17M102.6 132.2h17M102.6 134.6h17M102.6 122.4h17"/>
<path d="M226.9 139.5h19.5M226.9 132.2h19.5M226.9 129.8h19.5M17.3 144.4v2.4M83.1 156.5v19.5M88 156.5v19.5M102.6 141.9h17M226.9 141.9h19.5M97.7 176h17.1M97.7 178.5h17.1M129.4 176h17.1"/>
<circle cx="27" cy="139.5" r=".51"/>
</g>
<text font-size="3.6" x="8.4" y="214.9">2020-02-27 2:37 AM f=0.96 C:\Users\Daniel\Documents\eagle\FindMe_Tag\FindMe_Tag.sch (Sheet: 1/2)</text>
<g font-size="3.5" fill="#800000">
<text x="27.8" y="23.1">1</text>
<text x="60.6" y="23.1">2</text>
<text x="93.3" y="23.1">3</text>
<text x="126.1" y="23.1">4</text>
<text x="158.8" y="23.1">5</text>
<text x="191.6" y="23.1">6</text>
<text x="224.3" y="23.1">7</text>
<text x="257.1" y="23.1">8</text>
<text x="9.4" y="42.1">A</text>
<text x="275.1" y="42.1">A</text>
<text x="9.4" y="76.5">B</text>
<text x="275.1" y="76.5">B</text>
<text x="9.3" y="110.9">C</text>
<text x="275" y="110.9">C</text>
<text x="9.3" y="145.2">D</text>
<text x="275" y="145.2">D</text>
<text x="9.4" y="179.6">E</text>
<text x="275.1" y="179.6">E</text>
<text x="27.8" y="198.6">1</text>
<text x="60.6" y="198.6">2</text>
<text x="93.3" y="198.6">3</text>
<text x="126.1" y="198.6">4</text>
<text x="158.8" y="198.6">5</text>
<text x="191.6" y="198.6">6</text>
<text x="224.3" y="198.6">7</text>
<text x="257.1" y="198.6">8</text>
</g>
<text font-size="3.4" fill="#800000" x="25.8" y="56.2" transform="rotate(-90 25.8 56.2)">USB</text>
<text font-size="3" fill="#505050" x="247.5" y="189.3">DANIEL DE SOUSA</text>
<g font-size="2.4" fill="#505050">
<text x="14.9" y="27.4">POWER INPUTS AND LIPO CHARGING</text>
<text x="156.2" y="27.4">SWITCH SUPPLY AND LDO CONVERTER - MAIN SUPPLY (3.3V)</text>
<text x="14.9" y="34.7">USB_D- Pulled HIGH when tag is done charging</text>
<text x="14.9" y="32.3">USB_D+ Pulled LOW when tag is plugged in</text>
<text x="158.1" y="34">VUSB</text>
<text x="166.7" y="34">VBATT</text>
<text x="261.7" y="34">3V3</text>
<text x="55.7" y="38.8">VUSB</text>
<text x="125.3" y="38.8">VBATT</text>
<text x="95.3" y="43.7">U2</text>
<text x="141.6" y="43.2">J1</text>
<text x="31.9" y="49.3">MCP_STAT</text>
<text x="184" y="51.4">D1</text>
<text x="184.1" y="49.4">MBR120</text>
<text x="141.6" y="54.2">SM02B</text>
<text x="163.1" y="54.9">DMP2035U</text>
<text x="172.1" y="57">Q1</text>
<text x="187" y="57.6">A_BATT</text>
<text x="78.2" y="61.5">MCP_STAT</text>
<text x="44.1" y="71.2">GND</text>
<text x="66" y="71.2">GND</text>
<text x="97.4" y="66.4">MCP73831</text>
<text x="127" y="71.2">GND</text>
<text x="200.1" y="76.1">GND</text>
<text x="209.8" y="76.1">GND</text>
<text x="222" y="76.1">GND</text>
<text x="234.2" y="76.1">GND</text>
<text x="261" y="76.1">GND</text>
<text x="102.6" y="78.4">STAT is push-pull</text>
<text x="102.6" y="81">HIGH when charging complete</text>
<text x="102.6" y="83.4">R1 determines charging rate (100 mA)</text>
<text x="158.7" y="81">GND</text>
<text x="202.5" y="81">D1 and Q1 allow for quick switching between USB and battery input</text>
<text x="202.5" y="83.4">Q1 exhibits a voltage drop of 3mV</text>
<text x="14.9" y="88.3">MDBT42Q - nRF52832 Module</text>
<text x="156.2" y="88.2">ADXL343 Accelerometer</text>
<text x="156.2" y="90.8">I2C Address: 0x53 (ADDR = 0)</text>
<text x="20.4" y="102.2">3V3</text>
<text x="30.1" y="102.2">3V3</text>
<text x="137.4" y="102.2">3V3</text>
<text x="200.1" y="104.6">U4</text>
<text x="105" y="112.7">NRF_FRST</text>
<text x="188.6" y="111.9">3V3</text>
<text x="230" y="111.9">3V3</text>
<text x="41.7" y="120">I2C_SDA</text>
<text x="51.4" y="117.6">GND</text>
<text x="105" y="115.1">NRF_SWDIO</text>
<text x="105" y="117.6">NRF_SWDCLK</text>
<text x="105" y="120">NRF_RST</text>
<text x="129.4" y="115.1">GND</text>
<text x="236.6" y="115">CS pulled HIGH to</text>
<text x="236.6" y="117.6">place device in I2C mode</text>
<text x="41.7" y="124.8">RFM95_CS</text>
<text x="41.7" y="122.4">I2C_SCL</text>
<text x="105" y="122.4">NRF_DFU</text>
<text x="105" y="127.3">NRF_SWO</text>
<text x="236.6" y="129.8">I2C_SDA</text>
<text x="41.7" y="132.2">RFM95_RST</text>
<text x="41.7" y="134.6">RFM95_INT</text>
<text x="105" y="137">SPI_MISO</text>
<text x="105" y="134.6">ADXL_INT2</text>
<text x="105" y="132.2">ADXL_INT1</text>
<text x="236.6" y="132.2">I2C_SCL</text>
<text x="105" y="141.9">SPI_SCK</text>
<text x="105" y="139.5">SPI_MOSI</text>
<text x="234.2" y="141.9">ADXL_INT2</text>
<text x="234.2" y="139.5">ADXL_INT1</text>
<text x="44.8" y="146.1">3V3</text>
<text x="187.9" y="154.1">GND</text>
<text x="229.3" y="154.1">GND</text>
<text x="14.9" y="161.4">GND</text>
<text x="24.6" y="161.4">GND</text>
<text x="56.3" y="163.9">GND</text>
<text x="92.8" y="163.9">GND</text>
<text x="100.2" y="163.9">UART/SWD Debugging/Programming Header</text>
<text x="110.6" y="168">3V3</text>
<text x="44.1" y="168.7">GND</text>
<text x="73.3" y="173.6" transform="rotate(-90 73.3 173.6)">A_BATT</text>
<text x="129.4" y="173.6">NRF_RST</text>
<text x="83.1" y="176" transform="rotate(-90 83.1 176)">NRF_UART_TX</text>
<text x="88" y="176" transform="rotate(-90 88 176)">NRF_UART_RX</text>
<text x="97.7" y="176">NRF_UART_TX</text>
<text x="97.7" y="178.5">NRF_UART_RX</text>
<text x="129.4" y="178.5">NRF_SWDCLK</text>
<text x="129.4" y="176">NRF_SWO</text>
<text x="129.4" y="180.9">NRF_SWDIO</text>
<text x="58.7" y="190.7">GND</text>
<text x="68.5" y="190.7">GND</text>
<text x="109.9" y="188.2">GND</text>
</g>
<g font-size="2.4" fill="#800000">
<text x="204.6" y="113.6">Accelerometer</text>
<text x="207.2" y="111">ADXL343</text>
<text x="202.5" y="146.8">VS:</text>
<text x="202.5" y="149.2">Temp:</text>
<text x="212.3" y="146.8">2.0-3.6V</text>
<text x="212.3" y="149.2">-40-85C</text>
</g>
<g font-size="2" fill="#505050">
<text x="27.4" y="46.5">VBUS</text>
<text x="91.9" y="46.5">4</text>
<text x="97.5" y="47.6">VDD VBAT</text>
<text x="112.1" y="46.5">3</text>
<text x="138.2" y="46.5">2</text>
<text x="143.9" y="47.6">1</text>
<text x="241.3" y="47.6">IN</text>
<text x="244.8" y="47.6">OUT</text>
<text x="27.4" y="51.4">D+</text>
<text x="27.4" y="49">D-</text>
<text x="27.4" y="53.8">ID</text>
<text x="112.1" y="53.8">5</text>
<text x="138.2" y="49">1</text>
<text x="143.9" y="50">2</text>
<text x="241.3" y="52.5">EN</text>
<text x="27.4" y="56.3">GND</text>
<text x="27.4" y="58.7">SHIELD*10</text>
<text x="101.7" y="54.9">PROG</text>
<text x="241.3" y="57.4">GNDNC</text>
<text x="91.9" y="61.2">1</text>
<text x="97.5" y="62.2">STAT VSS</text>
<text x="112.1" y="61.2">2</text>
<text x="92.6" y="101.3">P0.23</text>
<text x="100.5" y="100.2">41</text>
<text x="92.6" y="103.7">P0.24</text>
<text x="100.5" y="102.6">40</text>
<text x="59.7" y="109.9">1</text>
<text x="63.4" y="111">GND</text>
<text x="92.6" y="113.4">P0.22</text>
<text x="93.4" y="111">GND</text>
<text x="100.5" y="109.9">39</text>
<text x="100.5" y="112.4">38</text>
<text x="59.7" y="119.6">2</text>
<text x="89.1" y="118.3">SWDCLK</text>
<text x="91" y="115.9">SWDIO</text>
<text x="100.5" y="119.6">35</text>
<text x="100.5" y="117.2">36</text>
<text x="100.5" y="114.8">37</text>
<text x="198.6" y="119.6">1</text>
<text x="198.6" y="117.2">6</text>
<text x="202.4" y="118.3">VIN</text>
<text x="224.8" y="119.6">7</text>
<text x="59.7" y="122.1">3</text>
<text x="59.7" y="124.5">4</text>
<text x="63.4" y="120.7">P0.25</text>
<text x="63.4" y="123.1">P0.26</text>
<text x="63.4" y="125.6">P0.27</text>
<text x="85.3" y="120.7">P0.21/RESET</text>
<text x="92.6" y="125.6">P0.19</text>
<text x="92.6" y="123.2">P0.20</text>
<text x="100.5" y="124.5">33</text>
<text x="100.5" y="122.1">34</text>
<text x="202.4" y="120.7">VDD(I/O)</text>
<text x="219.4" y="120.7">CS</text>
<text x="59.7" y="127">5</text>
<text x="59.7" y="129.4">6</text>
<text x="59.7" y="131.8">7</text>
<text x="63.4" y="128">P0.28/AIN4</text>
<text x="63.4" y="130.5">P0.29/AIN5</text>
<text x="87.1" y="128.1">P0.18/SWO</text>
<text x="92.6" y="130.5">P0.17</text>
<text x="100.5" y="131.8">30</text>
<text x="100.5" y="129.4">31</text>
<text x="100.5" y="127">32</text>
<text x="197.4" y="131.8">10</text>
<text x="197.6" y="129.4">11</text>
<text x="198.6" y="127">3</text>
<text x="202.4" y="128">RSV</text>
<text x="202.4" y="130.5">RSV</text>
<text x="211.5" y="128.1">ADDR/SDO</text>
<text x="218" y="130.5">SDA</text>
<text x="224.8" y="127">12</text>
<text x="224.8" y="131.8">14</text>
<text x="224.8" y="129.4">13</text>
<text x="59.7" y="136.7">9</text>
<text x="59.7" y="134.3">8</text>
<text x="63.4" y="137.8">DEC4</text>
<text x="63.4" y="132.9">P0.30/AIN6</text>
<text x="63.4" y="135.3">P0.31/AIN7</text>
<text x="92.6" y="137.8">P0.14</text>
<text x="92.6" y="135.4">P0.15</text>
<text x="92.6" y="132.9">P0.16</text>
<text x="100.5" y="136.7">28</text>
<text x="100.5" y="134.3">29</text>
<text x="198.6" y="136.7">2</text>
<text x="202.4" y="137.8">GND</text>
<text x="202.4" y="132.9">NC</text>
<text x="218.2" y="132.9">SCL</text>
<text x="58.5" y="139.2">10</text>
<text x="58.7" y="141.6">11</text>
<text x="63.4" y="140.2">DCC</text>
<text x="63.4" y="142.7">VDD</text>
<text x="92.6" y="142.7">P0.12</text>
<text x="92.6" y="140.3">P0.13</text>
<text x="100.5" y="141.6">26</text>
<text x="100.5" y="139.2">27</text>
<text x="198.6" y="139.2">4</text>
<text x="198.6" y="141.6">5</text>
<text x="202.4" y="140.2">GND</text>
<text x="202.4" y="142.7">GND</text>
<text x="217.9" y="140.3">INT1</text>
<text x="217.9" y="142.7">INT2</text>
<text x="224.8" y="139.2">8</text>
<text x="224.8" y="141.6">9</text>
<text x="92.8" y="145.1">P0.11</text>
<text x="100.5" y="144">25</text>
<text x="66.8" y="151.9" transform="rotate(-90 66.8 151.9)">GND</text>
<text x="69.2" y="151.9" transform="rotate(-90 69.2 151.9)">P0.00/XL1</text>
<text x="71.6" y="151.9" transform="rotate(-90 71.6 151.9)">P0.01/XL2</text>
<text x="74.1" y="151.9" transform="rotate(-90 74.1 151.9)">P0.02/AIN0</text>
<text x="76.5" y="151.9" transform="rotate(-90 76.5 151.9)">P0.03/AIN1</text>
<text x="79" y="151.9" transform="rotate(-90 79 151.9)">P0.04/AIN2</text>
<text x="81.4" y="151.9" transform="rotate(-90 81.4 151.9)">P0.05/AIN3</text>
<text x="83.8" y="151.9" transform="rotate(-90 83.8 151.9)">P0.06</text>
<text x="86.3" y="151.9" transform="rotate(-90 86.3 151.9)">P0.07</text>
<text x="88.7" y="151.9" transform="rotate(-90 88.7 151.9)">P0.08</text>
<text x="91.1" y="151.9" transform="rotate(-90 91.1 151.9)">P0.09</text>
<text x="93.6" y="151.9" transform="rotate(-90 93.6 151.9)">P0.10</text>
<text x="96" y="151.9" transform="rotate(-90 96 151.9)">GND</text>
<text x="65.7" y="156.7" transform="rotate(-90 65.7 156.7)">12</text>
<text x="68.1" y="156.7" transform="rotate(-90 68.1 156.7)">13</text>
<text x="70.6" y="156.7" transform="rotate(-90 70.6 156.7)">14</text>
<text x="73" y="156.7" transform="rotate(-90 73 156.7)">15</text>
<text x="75.4" y="156.7" transform="rotate(-90 75.4 156.7)">16</text>
<text x="77.9" y="156.7" transform="rotate(-90 77.9 156.7)">17</text>
<text x="80.3" y="156.7" transform="rotate(-90 80.3 156.7)">18</text>
<text x="82.8" y="156.7" transform="rotate(-90 82.8 156.7)">19</text>
<text x="85.2" y="156.7" transform="rotate(-90 85.2 156.7)">20</text>
<text x="87.6" y="156.7" transform="rotate(-90 87.6 156.7)">21</text>
<text x="90" y="156.7" transform="rotate(-90 90 156.7)">22</text>
<text x="92.5" y="156.7" transform="rotate(-90 92.5 156.7)">23</text>
<text x="95" y="156.7" transform="rotate(-90 95 156.7)">24</text>
<text x="116.3" y="173.3">1</text>
<text x="126.8" y="173.3">2</text>
<text x="116.3" y="175.7">3</text>
<text x="116.3" y="178.1">5</text>
<text x="126.8" y="175.7">4</text>
<text x="126.8" y="178.1">6</text>
<text x="116.3" y="180.6">7</text>
<text x="126.8" y="180.6">8</text>
</g>
<g font-size="1.7" fill="#505050">
<text x="69.3" y="53.8">C2</text>
<text x="121.1" y="53">R1</text>
<text x="130.3" y="48.9">C1</text>
<text x="198.7" y="55.9">R2</text>
<text x="213.1" y="61.1">C3</text>
<text x="225.3" y="61.1">C4</text>
<text x="264.3" y="61.1">C5</text>
<text x="198.9" y="66.4">R3</text>
<text x="157.5" y="73.7">R4</text>
<text x="61.2" y="88.3">U3</text>
<text x="74.7" y="102.3">NFC ANTENNA</text>
<text x="75.8" y="105.1">P0.09=NFC1</text>
<text x="75.8" y="106.9">P0.10=NFC2</text>
<text x="23.6" y="117.6">R5</text>
<text x="33.4" y="117.6">R6</text>
<text x="140.6" y="117.6">R7</text>
<text x="191.2" y="126.9">C6</text>
<text x="43.4" y="142.2">L1</text>
<text x="18.7" y="144.4">R8</text>
<text x="27.9" y="148.9">C7</text>
<text x="15.2" y="152.7" transform="rotate(-90 15.2 152.7)">BLUE</text>
<text x="22.2" y="151.6" transform="rotate(-90 22.2 151.6)">D2</text>
<text x="47.4" y="156.2">C8</text>
<text x="119.6" y="168.7">J3</text>
<text x="62" y="178.1">C9</text>
<text x="71.8" y="178.1">C10</text>
</g>
<g font-size="1.7" fill="#800000">
<text x="69.6" y="95">Bluetooth Low Energy Module</text>
<text x="75.3" y="93.2">MDBT42 QFN</text>
<text x="76.7" y="96.8">nRF52832</text>
</g>
<g font-size="1.5" fill="#505050">
<text x="132.1" y="50.8">10uF</text>
<text x="71.2" y="55.7">10uF</text>
<text x="118.4" y="56.7">10k</text>
<text x="197.9" y="54.2">10M</text>
<text x="198.4" y="64.9">10M</text>
<text x="215" y="62.9">0.1uF</text>
<text x="227.2" y="62.9">10uF</text>
<text x="266.1" y="62.9">10uF</text>
<text x="156.5" y="72.2">100k</text>
<text x="23.4" y="116.1">2.2k</text>
<text x="33.1" y="116.1">2.2k</text>
<text x="140.4" y="116.1">10k</text>
<text x="193" y="128.8">0.1uF</text>
<text x="18.5" y="142.9">1k</text>
<text x="46.5" y="143">10uH</text>
<text x="29.7" y="150.7">1uF</text>
<text x="49.2" y="158">10uF</text>
<text x="63.8" y="180">22pF</text>
<text x="73.6" y="180">22pF</text>
</g>
<g font-size="1.4" fill="#505050">
<text x="130.3" y="53.8">50V</text>
<text x="130.3" y="52.6">5%</text>
<text x="197.1" y="49.2">1/16W</text>
<text x="197.8" y="52.1">0402</text>
<text x="198.9" y="50.6">1%</text>
<text x="69.3" y="58.7">50V</text>
<text x="69.3" y="57.5">5%</text>
<text x="69.3" y="59.9">0402</text>
<text x="118.4" y="58">1%</text>
<text x="122.1" y="56.7">0402</text>
<text x="122.1" y="58">1/16W</text>
<text x="130.3" y="55">0402</text>
<text x="197.3" y="59.9">1/16W</text>
<text x="198.2" y="62.4">0402</text>
<text x="199.3" y="61.1">1%</text>
<text x="213.1" y="66">50V</text>
<text x="213.1" y="64.8">5%</text>
<text x="225.3" y="66">50V</text>
<text x="225.3" y="64.8">5%</text>
<text x="264.3" y="66">50V</text>
<text x="264.3" y="64.8">5%</text>
<text x="155.9" y="67.2">1/16W</text>
<text x="156.8" y="69.7">0402</text>
<text x="157.9" y="68.5">1%</text>
<text x="213.1" y="67.2">0402</text>
<text x="225.3" y="67.2">0402</text>
<text x="264.3" y="67.2">0402</text>
<text x="23.4" y="112.3">1%</text>
<text x="23.4" y="111.1">1/16W</text>
<text x="23.4" y="113.5">0402</text>
<text x="33.1" y="112.3">1%</text>
<text x="33.1" y="111.1">1/16W</text>
<text x="33.1" y="113.5">0402</text>
<text x="140.4" y="112.3">1%</text>
<text x="140.4" y="111.1">1/16W</text>
<text x="140.4" y="113.5">0402</text>
<text x="191.2" y="131.8">50V</text>
<text x="191.2" y="130.6">5%</text>
<text x="18.5" y="137.9">1/16W</text>
<text x="191.2" y="133">0402</text>
<text x="18.5" y="139.1">1%</text>
<text x="18.5" y="140.3">0402</text>
<text x="46.5" y="141.7">0805</text>
<text x="27.9" y="153.8">50V</text>
<text x="27.9" y="152.5">5%</text>
<text x="27.9" y="154.9">0402</text>
<text x="47.4" y="161">50V</text>
<text x="47.4" y="159.9">5%</text>
<text x="47.4" y="162.3">0402</text>
<text x="62" y="183">50V</text>
<text x="62" y="181.8">5%</text>
<text x="62" y="184.2">0402</text>
<text x="71.8" y="183">50V</text>
<text x="71.8" y="181.8">5%</text>
<text x="71.8" y="184.2">0402</text>
</g>
</svg>
